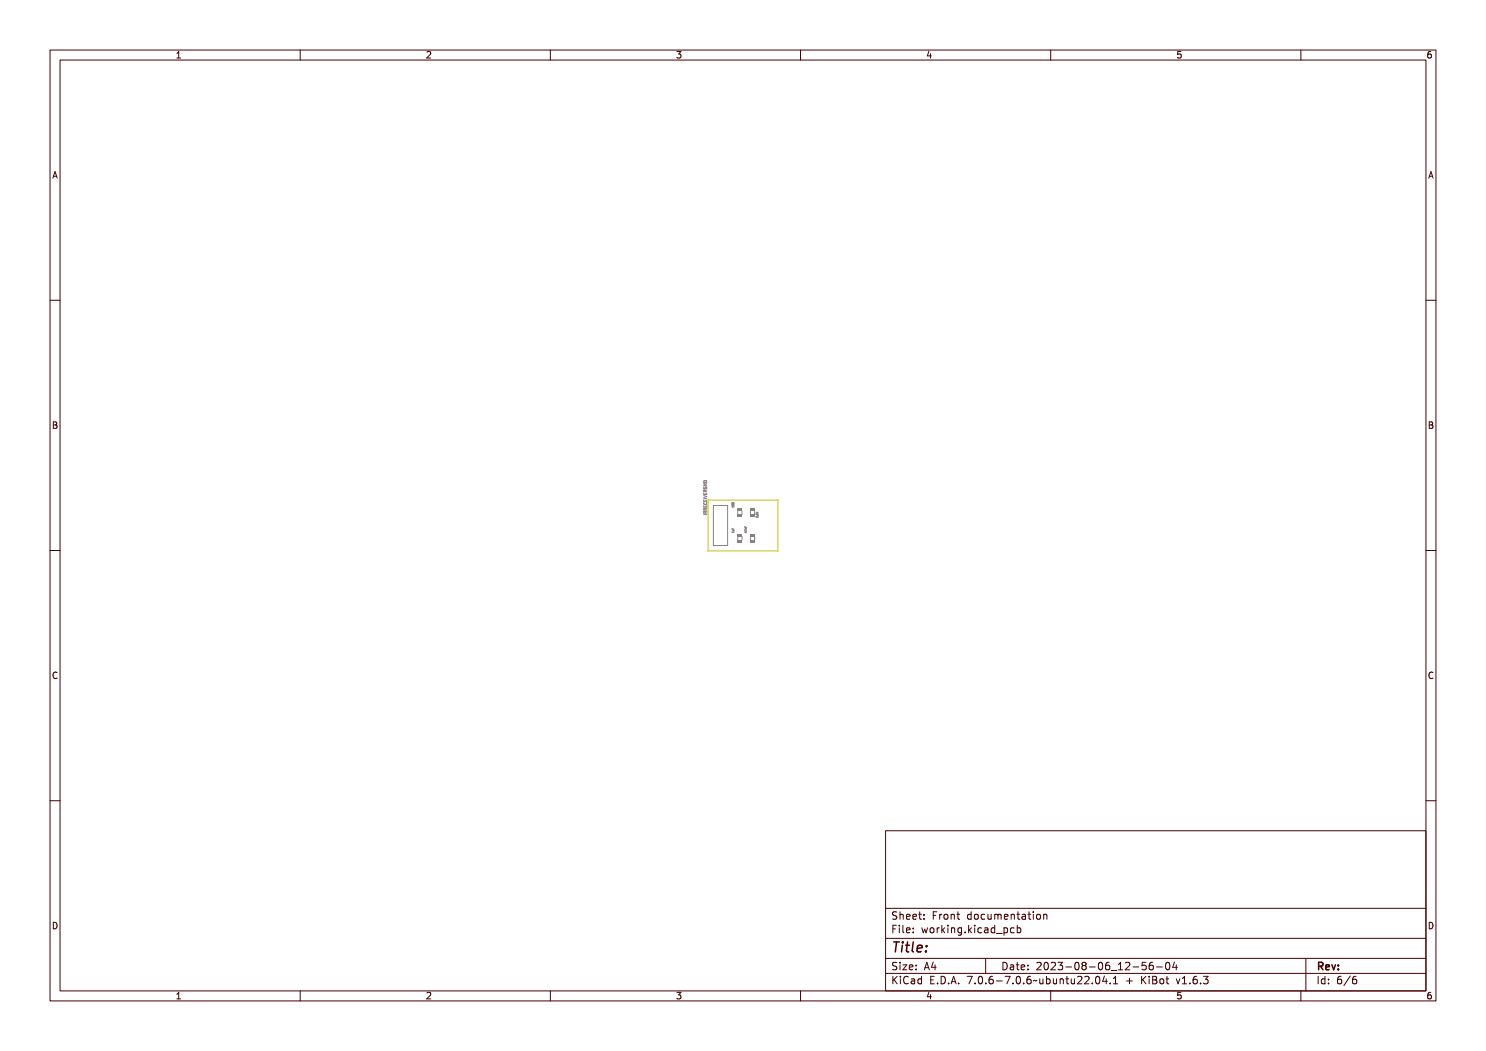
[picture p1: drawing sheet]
<svg xmlns="http://www.w3.org/2000/svg" width="297mm" height="210mm" viewBox="0 0 297 210" stroke-linecap="round" stroke-linejoin="round" font-family="sans-serif">
<g fill="none" stroke="#848484" stroke-width=".2">
<path d="M140.6 98.5v.3h.6v-.3M140.6 99.9v.3h.6v-.3M140.6 99.6h.6M140.6 99l.6 .2-.6 .2M140.7 96.1a.33 .33 0 0 1 .3-.1 .33 .33 0 0 1 .2 .4h-.6zM140.7 97.3l.1 .4 .2-.3h.2v.3M140.7 99.7l.1 .1h.5v-.1v.3v-.1h-.5l-.1 .1zM140.7 99.1l.6 .3-.6 .2 .6-.2zM140.7 98.7l.1 .2h.2v-.2v.2h.3v-.2v.3h-.6zM140.7 97.2h.6l-.5 .1 .3 .1-.3 .1 .5 .1h-.6l.3-.2zM140.8 97.7l.1 .3a.21 .21 0 0 1 .1-.3 .21 .21 0 0 1 .3 .1 .21 .21 0 0 1-.1 .3l.1-.3h-.2a.22 .22 0 0 1-.2 .3 .22 .22 0 0 1-.1-.4zM140.8 98.2l.2 .1 .3-.2-.2 .3 .2 .2h-.6z"/>
<path d="M140.8 96.8h.5v.3h-.6zM140.8 98.3h.2v.2h-.2zM140.9 96.8h.3l.1 .2h-.5zM140.9 98.6v.2M140.9 100v.2M141 98.3l-.1-.3-.2-.1-.1 .4h.6M141.2 97.9l-.2 .2M141.2 96.7h-.6l.5 .2-.5 .2h.6M140.6 102.8h.6M140.6 101v.3h.6v-.3M140.7 100.4a.28 .28 0 0 0 .2 .4 .28 .28 0 0 0 .3-.3M140.7 102.6l.1 .1h.5v-.1v.3v-.1h-.5l-.1 .1z"/>
<path d="M140.7 101.1l.1 .3h.2v-.3v.3h.3v-.3v.4h-.6zM140.7 100.1l.1 .3h.2v-.3v.3h.3v-.3v.4h-.6zM140.8 100.6a.21 .21 0 0 0 .2 .3 .21 .21 0 0 0 .2-.3 .27 .27 0 0 1-.2 .4 .27 .27 0 0 1-.2-.4zM140.8 102.1l.2 .1 .3-.2-.2 .3 .2 .2h-.6zM140.8 101.7h.2l.3-.2-.2 .3 .2 .2h-.6zM140.8 102.2h.2v.2h-.2zM140.8 101.7h.2v.2h-.2zM140.9 102.2h-.2l-.1 .3h.6M140.9 101.6h-.2l-.1 .3h.6M140.9 102.2h.1M140.9 101.6h.1M140.9 102.2l.1 .3"/>
<path d="M140.9 101.6l.1 .3M140.9 101.1v.2M141.2 100.4v.1M141.2 102.2l-.2 .2M141.2 101.6l-.2 .2M146.3 100.5v.1M146.3 105.5v.2h.4M146.3 100.9h.1M146.3 100.6h.3M146.3 100.9v.1M146.3 101h.1M146.4 101.3l.3-.1v.2h-.3z"/>
<path d="M146.4 106.3h.3v.2h-.3zM146.4 105.7v.1l.2-.1 .1 .2h-.3zM146.4 101.3v.1M146.4 101h.3zM146.4 100.7h.3zM146.4 105.9l.3 .1M146.5 106h.2v.1l-.2 .1 .2-.1zM146.5 105.6v.1M146.6 100.8l-.3 .1M146.6 100.8h.1M146.6 100.5h-.3M146.6 100.5h.1"/>
<path d="M146.7 100.8v.1M146.7 100.9l-.3 .1M146.7 100.5h.1M146.7 100.6h-.1M146.7 106l-.3 .1M146.7 100.5v.1M146.7 101.1v.3M146.7 106.2v.2M146.7 101.2h-.4l.1 .1M146.7 100.9h.1M146.7 100.6h.1M146.7 106.3h-.4l.1 .1"/>
<path d="M146.7 106h.1M148.8 105.2v.2h.4M148.9 106.3l.4 .1-.2 .1zM148.9 106l.4 .1-.4-.1v.2zM148.9 105.4v.1l.2-.1 .2 .2h-.4zM148.9 106.4l.2 .1zM149 105.7h.2M149 106.3h.2M149 105.7h.3l-.3 .1 .3 .1h-.3zM149 105.2v.2M149.1 106.2v.2l-.3-.1M149.2 106l-.4-.2v.3"/>
<path d="M149.2 105.5l-.2 .1v.1M150 102.1v.7M150.8 102.1v.7M151.1 103.2v.2M151.1 102.5h.4M151.1 103.4h.1M151.1 102.7v.1M151.1 103.2h.1M151.1 102.8l.1 .1M151.2 102.7h-.1M151.2 103.3l.3 .1v-.2v.2l-.2-.1-.1 .1zM151.2 102.7l.3 .1v-.2v.2l-.2-.1-.1 .1z"/>
<path d="M151.3 102.3l.1 .2M151.3 102.3l.1 .1 .1-.1-.1 .1 .1 .1h-.3h.2zM151.5 103h.1M151.5 103.1h.1M151.5 103.2v.2l-.4-.2M151.5 102.6v.3l-.3-.2M151.5 102.3l-.1 .1"/>
<circle cx="146.5" cy="100.7" r=".17"/>
<circle cx="146.5" cy="101" r=".17"/>
<circle cx="146.5" cy="100.7" r=".03"/>
<circle cx="146.5" cy="101" r=".03"/>
</g>
<g fill="#848484">
<path d="M149.9 102.8h1v.5h-1z" fill-rule="evenodd"/>
<path d="M149.9 101.6h1v.5h-1z" fill-rule="evenodd"/>
</g>
<path d="M147.4 102.1v.7M148.3 102.1v.7" fill="none" stroke="#848484" stroke-width=".2"/>
<g fill="#848484">
<path d="M147.4 101.6h.9v.5h-.9z" fill-rule="evenodd"/>
<path d="M147.4 102.8h.9v.5h-.9z" fill-rule="evenodd"/>
</g>
<path d="M142.6 101h2.8v8h-2.8zM147.4 107.2v.7M148.3 107.2v.7" fill="none" stroke="#848484" stroke-width=".2"/>
<g fill="#848484">
<path d="M147.4 106.7h.9v.5h-.9z" fill-rule="evenodd"/>
<path d="M147.4 107.9h.9v.5h-.9z" fill-rule="evenodd"/>
</g>
<path d="M150 107.2v.7M150.8 107.2v.7" fill="none" stroke="#848484" stroke-width=".2"/>
<g fill="#848484">
<path d="M149.9 106.7h1v.5h-1z" fill-rule="evenodd"/>
<path d="M149.9 107.9h1v.5h-1z" fill-rule="evenodd"/>
</g>
<path d="M141.5 99.9h14v10.2h-14z" fill="none" stroke="#c2c200" stroke-width=".2"/>
<g fill="none" stroke="#480000" stroke-width=".2">
<path d="M10 10h277v190h-277zM12 12h273v186h-273zM60 10v2M110 10v2M160 10v2M210 10v2M260 10v2M10 60h2M285 60h2M10 110h2M285 110h2M10 160h2"/>
<path d="M285 160h2M177 166h108v32h-108zM60 198v2M110 198v2M160 198v2M177 181.5h108M177 187.5h108M177 191.5h108M177 194.5h108M178.1 195.2h.2v.6l.6-.6h.3l-.6 .6 .6 .8h-.2l-.5-.7-.2 .2v.5h-.2zM178.2 185h.9v.2h-.7v.4h.6v.2h-.6v.7h-.2zM178.3 182.4l.5-.1h.2v.2a.31 .31 0 0 0-.5-.1 .31 .31 0 0 0 0 .5 .5 .5 0 0 1 .6 .6 .5 .5 0 0 1-.8 .2l-.1-.2a.34 .34 0 0 0 .4 .1 .34 .34 0 0 0 .1-.5 .47 .47 0 0 1-.5-.2 .47 .47 0 0 1 .1-.5z"/>
<path d="M178.3 192.5l.5-.1h.2v.2a.31 .31 0 0 0-.5-.1 .31 .31 0 0 0 0 .5 .5 .5 0 0 1 .6 .6 .5 .5 0 0 1-.8 .2l-.1-.2a.34 .34 0 0 0 .4 .1 .34 .34 0 0 0 .1-.5 .47 .47 0 0 1-.5-.2 .47 .47 0 0 1 .1-.5zM179.4 182.2h.2v.6a.35 .35 0 0 1 .4-.1 .35 .35 0 0 1 .2 .4v.6h-.2v-.8h-.4v.8h-.2zM179.5 185.4h.4v.9h.4v.2h-.9v-.2h.3v-.8h-.2zM179.5 192.8h.4v.9h.4v.1h-.9v-.1h.3v-.8h-.2zM179.5 195.6h.4v.9h.4v.1h-.9v-.1h.3v-.8h-.2zM179.7 184.9h.2v.3h-.2zM179.7 192.3h.2v.3h-.2zM179.7 195.1h.2v.3h-.2zM180.6 184.9h.4v1.3l.4 .1v.2l-.5-.2v-1.2h-.3zM180.6 192.8h.8l-.6 .9h.6v.1h-.8l.6-.9h-.6zM180.7 182.8l.1-.1a.49 .49 0 0 1 .5 0 .49 .49 0 0 1 .2 .5h-.8a.42 .42 0 0 0 .3 .4 .42 .42 0 0 0 .4-.1 .47 .47 0 0 1-.4 .3 .47 .47 0 0 1-.4-.3zM180.7 195.4a.4 .4 0 0 1 .4-.3 .4 .4 0 0 1 .4 .3 .56 .56 0 0 0-.8 .4 .56 .56 0 0 0 .5 .7l.3-.1a.43 .43 0 0 1-.5 .3 .43 .43 0 0 1-.4-.4v-.6z"/>
<path d="M180.8 182.9l.4-.1 .1 .3h-.6zM181.8 195.6l.3-.1a.43 .43 0 0 1 .5 .5v.6h-.1v-.1a.38 .38 0 0 1-.5 .2 .38 .38 0 0 1-.2-.5 .38 .38 0 0 1 .4-.2h.3a.35 .35 0 0 0-.3-.4 .35 .35 0 0 0-.4 .2zM181.9 182.8l.1-.1a.49 .49 0 0 1 .5 0 .49 .49 0 0 1 .2 .5h-.8a.42 .42 0 0 0 .3 .4 .42 .42 0 0 0 .5-.1 .47 .47 0 0 1-.5 .3 .47 .47 0 0 1-.4-.3zM181.9 185.5l.1-.1a.49 .49 0 0 1 .5 0 .49 .49 0 0 1 .2 .5h-.8a.42 .42 0 0 0 .3 .4 .42 .42 0 0 0 .5-.1 .47 .47 0 0 1-.5 .3 .47 .47 0 0 1-.4-.3zM181.9 192.9l.1-.1a.49 .49 0 0 1 .5 0 .49 .49 0 0 1 .2 .5h-.8a.42 .42 0 0 0 .3 .4 .42 .42 0 0 0 .5-.1 .47 .47 0 0 1-.5 .3 .47 .47 0 0 1-.4-.3zM182 196.2l.5-.1a.31 .31 0 0 1-.2 .4 .31 .31 0 0 1-.4-.1zM182 182.9l.4-.1 .1 .3h-.6zM182 185.6l.4-.1 .1 .3h-.6zM182 193l.4-.1 .1 .3h-.6zM183 195.7l.4-.2 .2 .2v-.6h.2v1.5h-.2v-.1a.42 .42 0 0 1-.5 .1 .42 .42 0 0 1-.2-.5zM183.2 195.8l.1-.1a.4 .4 0 0 1 .3 .4 .4 .4 0 0 1-.3 .4l-.2-.2zM183.2 182.3h.2v.4h.4v.1h-.4v.7l.4 .1v.1h-.4l-.1-.1-.1-.8h-.3v-.1h.3z"/>
<path d="M183.3 185.4h.2v.3h-.2zM183.3 186.2h.2v.3h-.2zM183.3 192.8h.2v.3h-.2zM183.3 193.6h.2v.2h-.2zM184.5 182.7h.2v.3h-.2zM184.5 183.5h.2v.2h-.2zM185.2 185.4h.2l.2 .8 .1-.5h.2l.2 .5 .1-.8h.2l-.2 1.1h-.2l-.2-.7-.2 .7h-.1zM185.4 195.2h.9v.2h-.7v.4h.6v.2h-.6v.5h.7v.1h-.9zM185.7 192.4h.2l.5 1.4h-.2l-.1-.3h-.5l-.1 .3h-.2zM185.8 192.6l.2 .7h-.4zM186.6 182.3h.9v.2h-.7v.4h.6v.2h-.6v.6h-.2zM186.8 185.6l.1-.1a.39 .39 0 0 1 .4 .4 .39 .39 0 0 1-.4 .4l-.1-.2z"/>
<path d="M186.9 196.4h.2v.2h-.2zM187.1 192.4h.2v.9h.2v.2h-.2v.3h-.2v-.3h-.6zM187.1 192.6v.7h-.4zM187.8 195.2a.76 .76 0 0 1 .9 .7 .76 .76 0 0 1-.9 .7zM188 195.4a.57 .57 0 0 1 .5 .5 .57 .57 0 0 1-.5 .6zM188 182.7h.2v.2v-.1a.29 .29 0 0 1 .3-.2 .29 .29 0 0 1 .3 .3 .37 .37 0 0 0-.5-.1 .37 .37 0 0 0-.1 .4v.5h-.2zM188 185.4h.2v.2v-.1a.29 .29 0 0 1 .3-.2 .29 .29 0 0 1 .3 .3 .37 .37 0 0 0-.5-.1 .37 .37 0 0 0-.1 .4v.6h-.2zM189.1 184.9h.1v.9l.5-.4h.2l-.4 .4 .5 .7h-.2l-.4-.6-.2 .1v.5h-.1zM189.2 182.9l.1-.1a.39 .39 0 0 1 .4 .4 .39 .39 0 0 1-.4 .4l-.1-.2zM189.3 196.4h.3v.2h-.3zM190.2 182.7h.2v.1a.35 .35 0 0 1 .4-.1 .35 .35 0 0 1 .3 .4v.6h-.2l-.1-.8h-.3l-.1 .8h-.2zM190.3 185.4h.4v.9h.4v.2h-.9v-.2h.4v-.8h-.3z"/>
<path d="M190.5 195.2h.3l.4 1.4h-.2l-.1-.3h-.5l-.1 .3h-.2zM190.6 184.9h.1v.3h-.1zM190.6 195.4l.2 .7h-.4zM191.4 185.4h.2v.1a.35 .35 0 0 1 .4-.1 .35 .35 0 0 1 .3 .4v.7h-.2l-.1-.9h-.3l-.1 .9h-.2zM191.7 182.3h.1v.4h.4v.1h-.4v.7l.4 .1v.1h-.4l-.1-.1v-.8h-.3v-.1h.3zM191.7 196.4h.3v.2h-.3zM192.7 185.5l.3-.2 .3 .2v-.1h.2v1a.53 .53 0 0 1-.8 .4v-.2a.36 .36 0 0 0 .4 .1 .36 .36 0 0 0 .2-.4l-.1 .1a.53 .53 0 0 1-.7-.3 .53 .53 0 0 1 .2-.6zM192.8 185.6l.1-.1a.39 .39 0 0 1 .4 .4 .39 .39 0 0 1-.4 .4l-.1-.2zM193.8 195.2h.9l-.5 1.4h-.2l.5-1.2h-.7zM193.9 182.8l.3-.2 .3 .2v-.6h.2v1.5h-.2v-.1a.42 .42 0 0 1-.6 .1 .42 .42 0 0 1-.1-.5zM194.1 182.8a.4 .4 0 0 1 .4 .4 .4 .4 0 0 1-.4 .4l-.2-.4zM194.1 186.2h.3v.3h-.3z"/>
<path d="M195.1 184.9h.2v.9l.4-.4h.3l-.5 .4 .5 .7h-.2l-.4-.6-.1 .1v.5h-.2zM195.2 182.9l.1-.1a.39 .39 0 0 1 .4 .4 .39 .39 0 0 1-.4 .4l-.1-.2zM195.3 196.4h.3v.2h-.3zM196.3 185.4h.5v.9h.3v.2h-.9v-.2h.4v-.8h-.3zM196.3 195.4a.57 .57 0 0 1 .7 0 .57 .57 0 0 1 .1 .8 .5 .5 0 0 1-.6 .5 .5 .5 0 0 1-.3-.8zM196.4 182.8a.39 .39 0 0 1 .4-.2 .39 .39 0 0 1 .3 .3 .4 .4 0 0 0-.6 0 .4 .4 0 0 0 0 .6 .4 .4 0 0 0 .6 0 .45 .45 0 0 1-.6 .3 .45 .45 0 0 1-.3-.6zM196.5 195.4a.61 .61 0 0 1 .4 1l-.1 .1a.61 .61 0 0 1-.4-1zM196.6 184.9h.2v.3h-.2zM197 191.5v3M197.4 182.7h.2v.8l.2 .1 .3-.2v-.7h.2v1h-.2v-.1a.35 .35 0 0 1-.4 .2 .35 .35 0 0 1-.3-.5zM197.6 185.5a.39 .39 0 0 1 .4-.2 .39 .39 0 0 1 .3 .3 .4 .4 0 0 0-.6 0 .4 .4 0 0 0 0 .6 .4 .4 0 0 0 .6 0 .45 .45 0 0 1-.6 .3 .45 .45 0 0 1-.3-.6zM197.7 196.4h.3v.2h-.3z"/>
<path d="M198.6 182.7l.5 .1 .3-.1 .2 1h-.2l-.1-.9-.2 .1v.8h-.1l-.2-.9-.1 .9h-.1zM198.7 185.4l.2-.1a.43 .43 0 0 1 .6 .5v.7h-.2v-.2a.38 .38 0 0 1-.5 .2 .38 .38 0 0 1-.2-.5 .38 .38 0 0 1 .5-.2h.2a.35 .35 0 0 0-.3-.4 .35 .35 0 0 0-.3 .2zM198.7 195.4a.38 .38 0 0 1 .4-.3 .38 .38 0 0 1 .3 .3 .43 .43 0 0 0-.5 0 .43 .43 0 0 0-.1 .5 .46 .46 0 0 1 .7 .1 .46 .46 0 0 1-.2 .6 .46 .46 0 0 1-.7-.2zM198.8 186l.5-.1a.31 .31 0 0 1-.1 .4 .31 .31 0 0 1-.4-.1zM199.9 185.5l.3-.2 .3 .2v-.6h.2v1.6h-.2v-.2a.42 .42 0 0 1-.5 .1 .42 .42 0 0 1-.2-.5zM199.9 182.8l.2-.1a.49 .49 0 0 1 .5 0 .49 .49 0 0 1 .1 .5h-.7a.42 .42 0 0 0 .2 .4 .42 .42 0 0 0 .5-.1 .47 .47 0 0 1-.4 .3 .47 .47 0 0 1-.5-.3zM200 196h.5v.2h-.5zM200 185.6l.1-.1a.39 .39 0 0 1 .4 .4 .39 .39 0 0 1-.4 .4l-.1-.2zM200.1 182.9l.3-.1 .2 .3h-.6zM200.1 192.4a.76 .76 0 0 1 1 .7 .76 .76 0 0 1-1 .7zM200.3 192.6a.57 .57 0 0 1 .6 .5 .57 .57 0 0 1-.6 .6zM200.9 186.8l1.2 .1z"/>
<path d="M201 195.2h.9l-.5 1.4h-.2l.5-1.2h-.7zM201.1 182.7h.1v.1a.35 .35 0 0 1 .5-.1 .35 .35 0 0 1 .2 .4v.6h-.2v-.8h-.4l-.1 .8h-.1zM201.4 192.8l.3-.1a.43 .43 0 0 1 .5 .5v.6h-.1v-.1a.38 .38 0 0 1-.5 .2 .38 .38 0 0 1-.2-.5 .38 .38 0 0 1 .4-.2h.3a.35 .35 0 0 0-.3-.4 .35 .35 0 0 0-.4 .2zM201.6 193.4l.5-.1a.31 .31 0 0 1-.2 .4 .31 .31 0 0 1-.4-.1zM202.2 185.4h.2v.1a.53 .53 0 0 1 .8 .3 .53 .53 0 0 1-.6 .7l-.2-.2v.6h-.2zM202.5 182.3h.2v.4h.4v.1h-.4v.7l.4 .1v.1h-.4l-.2-.1v-.8h-.3v-.1h.3zM202.5 185.6l.1-.1a.4 .4 0 0 1 .4 .4 .4 .4 0 0 1-.4 .4l-.2-.2zM202.5 196.4h.3v.2h-.3zM202.8 192.4h.2v.4h.4v.1h-.4v.7l.4 .1v.1h-.4l-.2-.1v-.8h-.3v-.1h.3zM203.5 182.7l.3-.1a.43 .43 0 0 1 .5 .5v.6h-.2v-.1a.38 .38 0 0 1-.5 .2 .38 .38 0 0 1-.2-.5 .38 .38 0 0 1 .5-.2h.2a.35 .35 0 0 0-.2-.4 .35 .35 0 0 0-.4 .2zM203.5 195.4a.57 .57 0 0 1 .8 0 .57 .57 0 0 1 0 .8 .5 .5 0 0 1-.6 .5 .5 .5 0 0 1-.3-.8zM203.6 185.5a.39 .39 0 0 1 .4-.2 .39 .39 0 0 1 .3 .3 .4 .4 0 0 0-.5 0 .4 .4 0 0 0 0 .6 .4 .4 0 0 0 .5 0 .45 .45 0 0 1-.6 .3 .45 .45 0 0 1-.2-.6z"/>
<path d="M203.7 183.3l.4-.1a.31 .31 0 0 1-.1 .4 .31 .31 0 0 1-.4-.1zM203.7 195.4a.61 .61 0 0 1 .4 1l-.1 .1a.61 .61 0 0 1-.3-1zM203.9 192.9l.1-.1a.49 .49 0 0 1 .5 0 .49 .49 0 0 1 .2 .5h-.8a.42 .42 0 0 0 .3 .4 .42 .42 0 0 0 .5-.1 .47 .47 0 0 1-.5 .3 .47 .47 0 0 1-.4-.3zM204 193l.4-.1 .1 .3h-.6zM204.7 184.9h.1v.6a.53 .53 0 0 1 .8 .3 .53 .53 0 0 1-.6 .7l-.2-.2v.2h-.1zM204.9 182.3h.2v.4h.4v.1h-.4v.7l.4 .1v.1h-.4l-.2-.1v-.8h-.3v-.1h.3zM204.9 185.6l.1-.1a.39 .39 0 0 1 .4 .4 .39 .39 0 0 1-.4 .4l-.1-.2zM204.9 196.4h.3v.2h-.3zM205.3 192.8h.2v.3h-.2zM205.3 193.6h.2v.2h-.2zM205.9 182.7h.5v.9h.3v.1h-.9v-.1h.4v-.8h-.3zM205.9 195.4a.38 .38 0 0 1 .4-.3 .38 .38 0 0 1 .3 .3 .43 .43 0 0 0-.5 0 .43 .43 0 0 0-.1 .5 .46 .46 0 0 1 .7 .1 .46 .46 0 0 1-.2 .6 .46 .46 0 0 1-.6-.2z"/>
<path d="M206.2 182.2h.2v.3h-.2zM207 196l1-.1a.49 .49 0 0 1-.8 .1l-.2 .2zM207.3 182.9l.1-.1a.39 .39 0 0 1 .4 .4 .39 .39 0 0 1-.4 .4l-.2-.2zM207.4 192.5a.53 .53 0 0 1 .8 .1 .53 .53 0 0 1-.3 .7l-.3 .4h.7v.1h-.9l.3-.5a.4 .4 0 0 0 .3-.4 .4 .4 0 0 0-.3-.4l-.3 .2zM208.3 182.7h.1v.1a.35 .35 0 0 1 .5-.1 .35 .35 0 0 1 .2 .4v.6h-.2v-.8h-.4l-.1 .8h-.1zM208.3 195.6h.1l.1 .8 .2 .1 .2-.2v-.7h.2v1h-.2v-.1a.35 .35 0 0 1-.4 .2 .35 .35 0 0 1-.2-.5zM208.7 192.6a.57 .57 0 0 1 .7 0 .57 .57 0 0 1 .1 .8 .5 .5 0 0 1-.6 .5 .5 .5 0 0 1-.3-.8zM208.9 192.6a.61 .61 0 0 1 .3 1l-.1 .1a.61 .61 0 0 1-.3-1zM209.5 195.1h.2v.6a.53 .53 0 0 1 .7 .3 .53 .53 0 0 1-.6 .7l-.1-.2v.1h-.2zM209.7 195.8l.1-.1a.4 .4 0 0 1 .4 .4 .4 .4 0 0 1-.4 .4l-.1-.2zM209.8 192.5a.53 .53 0 0 1 .8 .1 .53 .53 0 0 1-.3 .7l-.3 .4h.7v.1h-.9l.3-.5a.4 .4 0 0 0 .3-.4 .4 .4 0 0 0-.3-.4l-.3 .2zM210 198v2"/>
<path d="M210.7 195.6h.2v.8l.2 .1 .2-.2v-.7h.2v1h-.2v-.1a.35 .35 0 0 1-.4 .2 .35 .35 0 0 1-.2-.5zM211 192.4a.46 .46 0 0 1 .6 0 .46 .46 0 0 1 .1 .6l-.1 .1a.47 .47 0 0 1 .2 .7 .47 .47 0 0 1-.7 0l-.1-.2a.35 .35 0 0 0 .5 .1 .35 .35 0 0 0 0-.5h-.3v-.2a.29 .29 0 0 0 .4-.1 .29 .29 0 0 0-.1-.4 .29 .29 0 0 0-.4 .1h-.1zM211.9 195.6h.2v.1a.35 .35 0 0 1 .4-.1 .35 .35 0 0 1 .2 .4v.6h-.2v-.8h-.4v.8h-.2zM212.4 193.2h.5v.2h-.5zM213.3 195.2h.2v.4h.4v.1h-.4v.7l.4 .1v.1h-.4l-.2-.1v-.8h-.3v-.1h.3zM213.5 192.6a.57 .57 0 0 1 .7 0 .57 .57 0 0 1 .1 .8 .5 .5 0 0 1-.6 .5 .5 .5 0 0 1-.3-.8zM213.7 192.6a.61 .61 0 0 1 .3 1v.1a.61 .61 0 0 1-.4-1zM214.3 195.6h.2v.8l.2 .1 .2-.2v-.7h.2v1h-.2v-.1a.35 .35 0 0 1-.4 .2 .35 .35 0 0 1-.2-.5zM214.7 192.5a.41 .41 0 0 1 .7-.1 .41 .41 0 0 1-.2 .7 .42 .42 0 0 1 .2 .6 .42 .42 0 0 1-.7 0 .42 .42 0 0 1 .2-.6l-.3-.2zM215.5 195.3a.53 .53 0 0 1 .8 .1 .53 .53 0 0 1-.3 .7l-.3 .4h.6v.1h-.9l.4-.5a.4 .4 0 0 0 .3-.4 .4 .4 0 0 0-.3-.4l-.3 .2zM216 193.2h.5v.2h-.5zM216.7 195.3a.53 .53 0 0 1 .8 .1 .53 .53 0 0 1-.3 .7l-.3 .4h.6v.1h-.9l.4-.5a.4 .4 0 0 0 .3-.4 .4 .4 0 0 0-.3-.4l-.3 .2z"/>
<path d="M217.1 192.6a.57 .57 0 0 1 .7 0 .57 .57 0 0 1 .1 .8 .5 .5 0 0 1-.6 .5 .5 .5 0 0 1-.3-.8zM217.3 192.6a.61 .61 0 0 1 .3 1v.1a.61 .61 0 0 1-.4-1zM218.2 196.4h.2v.2h-.2zM218.3 192.6a.38 .38 0 0 1 .4-.3 .38 .38 0 0 1 .3 .3 .43 .43 0 0 0-.5 0 .43 .43 0 0 0-.1 .5 .46 .46 0 0 1 .6 .1 .46 .46 0 0 1-.1 .6 .46 .46 0 0 1-.7-.2zM219.2 195.4a.57 .57 0 0 1 .7 0 .57 .57 0 0 1 .1 .8 .5 .5 0 0 1-.7 .5 .5 .5 0 0 1-.3-.8zM219.2 194.2l1.3 .1zM219.4 195.4a.61 .61 0 0 1 .3 1l-.1 .1a.61 .61 0 0 1-.3-1zM220.7 192.5l.5-.1v1.3h.3v.1h-.8v-.1h.3v-1.1h-.3zM220.8 195.2h.2v.9h.2v.2h-.2v.3h-.2v-.3h-.6zM220.8 195.4v.7h-.4zM221.8 196.4h.2v.2h-.2zM221.8 192.5a.53 .53 0 0 1 .8 .1 .53 .53 0 0 1-.3 .7l-.3 .4h.7v.1h-.9l.3-.5a.4 .4 0 0 0 .4-.4 .4 .4 0 0 0-.4-.4l-.3 .2z"/>
<path d="M222.8 195.3l.5-.1v1.3h.3v.1h-.8v-.1h.3v-1.1h-.3zM223.2 193.2h.5v.2h-.5zM224.3 192.4h.7v.2h-.6v.3a.53 .53 0 0 1 .7 .7 .53 .53 0 0 1-.9 .2v-.2a.38 .38 0 0 0 .5 .1 .38 .38 0 0 0 .1-.5 .38 .38 0 0 0-.5-.1zM225.4 195.5h.2v.4h.4v.2h-.4v.4h-.2v-.4h-.4v-.2h.4zM225.5 192.6a.38 .38 0 0 1 .4-.3 .38 .38 0 0 1 .3 .3 .43 .43 0 0 0-.5 0 .43 .43 0 0 0-.1 .5 .46 .46 0 0 1 .7 .1 .46 .46 0 0 1-.2 .6 .46 .46 0 0 1-.7-.2zM226.8 193.2h.5v.2h-.5zM227.5 195.2h.2v.6l.6-.6h.2l-.6 .6 .6 .8h-.2l-.5-.7-.1 .2v.5h-.2zM227.9 192.6a.57 .57 0 0 1 .8 0 .57 .57 0 0 1 0 .8 .5 .5 0 0 1-.6 .5 .5 .5 0 0 1-.3-.8zM228.2 192.6a.61 .61 0 0 1 .3 1l-.1 .1a.61 .61 0 0 1-.3-1zM228.8 195.6h.4v.9h.4v.1h-.9v-.1h.4v-.8h-.3zM229.1 195.1h.1v.3h-.1zM229.6 192.4h.2v.9h.2v.2h-.2v.3h-.2v-.3h-.6z"/>
<path d="M229.6 192.6v.7h-.5zM229.9 195.2h.4a.35 .35 0 0 1 .5 .2 .35 .35 0 0 1-.3 .5 .41 .41 0 0 1 .3 .5 .41 .41 0 0 1-.5 .2h-.4zM230.1 196h.2a.27 .27 0 0 1 .3 .2 .27 .27 0 0 1-.3 .3h-.2zM230.1 195.4h.2a.23 .23 0 0 1 .3 .2 .23 .23 0 0 1-.3 .2h-.2zM231.2 193.2h1.1M231.3 195.8l.1-.1a.39 .39 0 0 1 .4 .4 .39 .39 0 0 1-.4 .4l-.1-.2zM232.6 195.2h.1v.4h.4v.1h-.4l.1 .7 .3 .1v.1h-.3l-.2-.1v-.8h-.3v-.1h.3zM233.2 192.4l.1-.1a.8 .8 0 0 1 .5 .7 .8 .8 0 0 1-.5 .8 1 1 0 0 1-.1-1.4zM234.6 195.6h.2l.3 .9 .4-.9h.2l-.4 1h-.3zM234.7 192.2l-.3 1.1h.9M235.1 192.8v1M236 195.3l.5-.1v1.3h.3v.1h-.8v-.1h.3v-1.1h-.3z"/>
<path d="M237.4 196.4h.3v.2h-.3zM238.4 195.4a.38 .38 0 0 1 .4-.3 .38 .38 0 0 1 .3 .3 .43 .43 0 0 0-.5 0 .43 .43 0 0 0-.1 .5 .46 .46 0 0 1 .7 .1 .46 .46 0 0 1-.2 .6 .46 .46 0 0 1-.7-.2zM239.8 196.4h.3v.2h-.3zM240.7 195.2a.46 .46 0 0 1 .6 0 .46 .46 0 0 1 .1 .6l-.1 .1a.47 .47 0 0 1 .2 .7 .47 .47 0 0 1-.7 0l-.1-.2a.35 .35 0 0 0 .5 .1 .35 .35 0 0 0 0-.5l-.3-.1v-.1a.29 .29 0 0 0 .4-.1 .29 .29 0 0 0-.1-.4 .29 .29 0 0 0-.4 .1h-.1zM260 198v2M261 191.5v6.5M263.2 195.2h.8v.2h-.3v1.1h.3v.1h-.8v-.1h.3v-1.1h-.3zM264.4 195.7l.3-.2 .3 .2v-.6h.2v1.5h-.2v-.1a.42 .42 0 0 1-.5 .1 .42 .42 0 0 1-.2-.5zM264.6 195.8l.1-.1a.4 .4 0 0 1 .3 .4 .4 .4 0 0 1-.3 .4l-.2-.2zM265.9 195.6h.2v.3h-.2zM265.9 196.4h.2v.2h-.2zM268.1 195.4a.38 .38 0 0 1 .3-.3 .38 .38 0 0 1 .4 .3 .43 .43 0 0 0-.5 0 .43 .43 0 0 0-.2 .5 .46 .46 0 0 1 .7 .1 .46 .46 0 0 1-.2 .6 .46 .46 0 0 1-.6-.2z"/>
<path d="M269.9 195.2h.2l-.8 1.6h-.2zM270.5 195.4a.38 .38 0 0 1 .4-.3 .38 .38 0 0 1 .3 .3 .43 .43 0 0 0-.5 0 .43 .43 0 0 0-.2 .5 .46 .46 0 0 1 .7 .1 .46 .46 0 0 1-.2 .6 .46 .46 0 0 1-.6-.2z"/>
<circle cx="187" cy="185.9" r=".53"/>
<circle cx="189.4" cy="183.2" r=".53"/>
<circle cx="195.4" cy="183.2" r=".53"/>
<circle cx="196.7" cy="195.9" r=".13"/>
<circle cx="199.1" cy="196.2" r=".32"/>
<circle cx="203.9" cy="195.9" r=".13"/>
<circle cx="206.3" cy="196.2" r=".32"/>
<circle cx="207.4" cy="183.2" r=".53"/>
<circle cx="209" cy="193.1" r=".13"/>
<circle cx="213.8" cy="193.1" r=".13"/>
<circle cx="215" cy="193.4" r=".29"/>
<circle cx="215" cy="192.8" r=".25"/>
<circle cx="217.4" cy="193.1" r=".13"/>
<circle cx="218.7" cy="193.4" r=".32"/>
<circle cx="219.5" cy="195.9" r=".13"/>
<circle cx="225.9" cy="193.4" r=".32"/>
<circle cx="228.3" cy="193.1" r=".13"/>
<circle cx="231.5" cy="196.1" r=".53"/>
<circle cx="238.8" cy="196.2" r=".32"/>
<circle cx="268.5" cy="196.2" r=".32"/>
<circle cx="270.9" cy="196.2" r=".32"/>
</g>
<g fill="none" stroke="#480000" stroke-width=".3">
<path d="M178.1 188.4h1.4v.2h-.6v1.7h-.2v-1.7h-.6zM179.9 188.8h.7v1.3h.4v.2h-1.2v-.2h.5v-1.1h-.4zM180.3 188.3h.3v.3h-.3zM181.8 188.4h.2v.4h.6v.2h-.6v1l.6 .1v.2a.55 .55 0 0 1-.8-.5v-.8h-.4v-.2h.4zM183 188.3h.6l.1 1.6 .1 .2h.4v.2a.54 .54 0 0 1-.8-.5v-1.4h-.4zM184.8 189a.65 .65 0 0 1 .8-.1 .65 .65 0 0 1 .3 .7h-1.1a.56 .56 0 0 0 .4 .5 .56 .56 0 0 0 .6-.1v.2a.81 .81 0 0 1-1.1-.1 .81 .81 0 0 1 .1-1.1zM185 189.1l.4-.1 .2 .4h-.8zM186.7 188.9h.3v.4h-.3zM186.7 189.9h.3v.4h-.3zM263.1 192.4a.73 .73 0 0 1 .9 .2v.3l-.3 .3 .5 .6h-.2l-.3-.4-.2-.2h-.2v.6h-.2zM263.3 192.6h.2a.26 .26 0 0 1 .3 .2 .26 .26 0 0 1-.2 .3h-.3zM264.5 192.9l.1-.1a.49 .49 0 0 1 .5 0 .49 .49 0 0 1 .2 .5h-.8a.42 .42 0 0 0 .3 .4 .42 .42 0 0 0 .4-.1 .47 .47 0 0 1-.4 .3 .47 .47 0 0 1-.4-.3z"/>
<path d="M264.6 193l.3-.1 .2 .3h-.6zM265.5 192.8h.2l.3 .9 .3-.9h.2l-.4 1h-.2zM267.1 192.8h.2v.3h-.2zM267.1 193.6h.2v.2h-.2z"/>
</g>
<text font-size="2.7" fill="#480000" x="178" y="190.3">Title:</text>
<g font-size="2" fill="#480000">
<text x="178" y="183.7">Sheet: Front documentation</text>
<text x="178" y="186.5">File: working.kicad_pcb</text>
<text x="178" y="193.9">Size: A4</text>
<text x="178" y="196.6">KiCad E.D.A. 7.0.6-7.0.6~ubuntu22.04.1 + KiBot v1.6.3</text>
<text x="200" y="193.9">Date: 2023-08-06_12-56-04</text>
<text x="263" y="196.6">Id: 6/6</text>
<text x="263" y="193.9">Rev:</text>
</g>
<g font-size="1.7" fill="#480000">
<text x="35" y="11.7">1</text>
<text x="85" y="11.7">2</text>
<text x="135" y="11.7">3</text>
<text x="185" y="11.7">4</text>
<text x="235" y="11.7">5</text>
<text x="285" y="11.7">6</text>
<text x="10.5" y="35.7">A</text>
<text x="285.5" y="35.7">A</text>
<text x="10.5" y="85.6">B</text>
<text x="285.5" y="85.6">B</text>
<text x="10.5" y="135.7">C</text>
<text x="285.5" y="135.7">C</text>
<text x="10.5" y="185.6">D</text>
<text x="285.5" y="185.6">D</text>
<text x="35" y="199.7">1</text>
<text x="85" y="199.7">2</text>
<text x="135" y="199.7">3</text>
<text x="185" y="199.7">4</text>
<text x="235" y="199.7">5</text>
<text x="285" y="199.7">6</text>
</g>
</svg>
